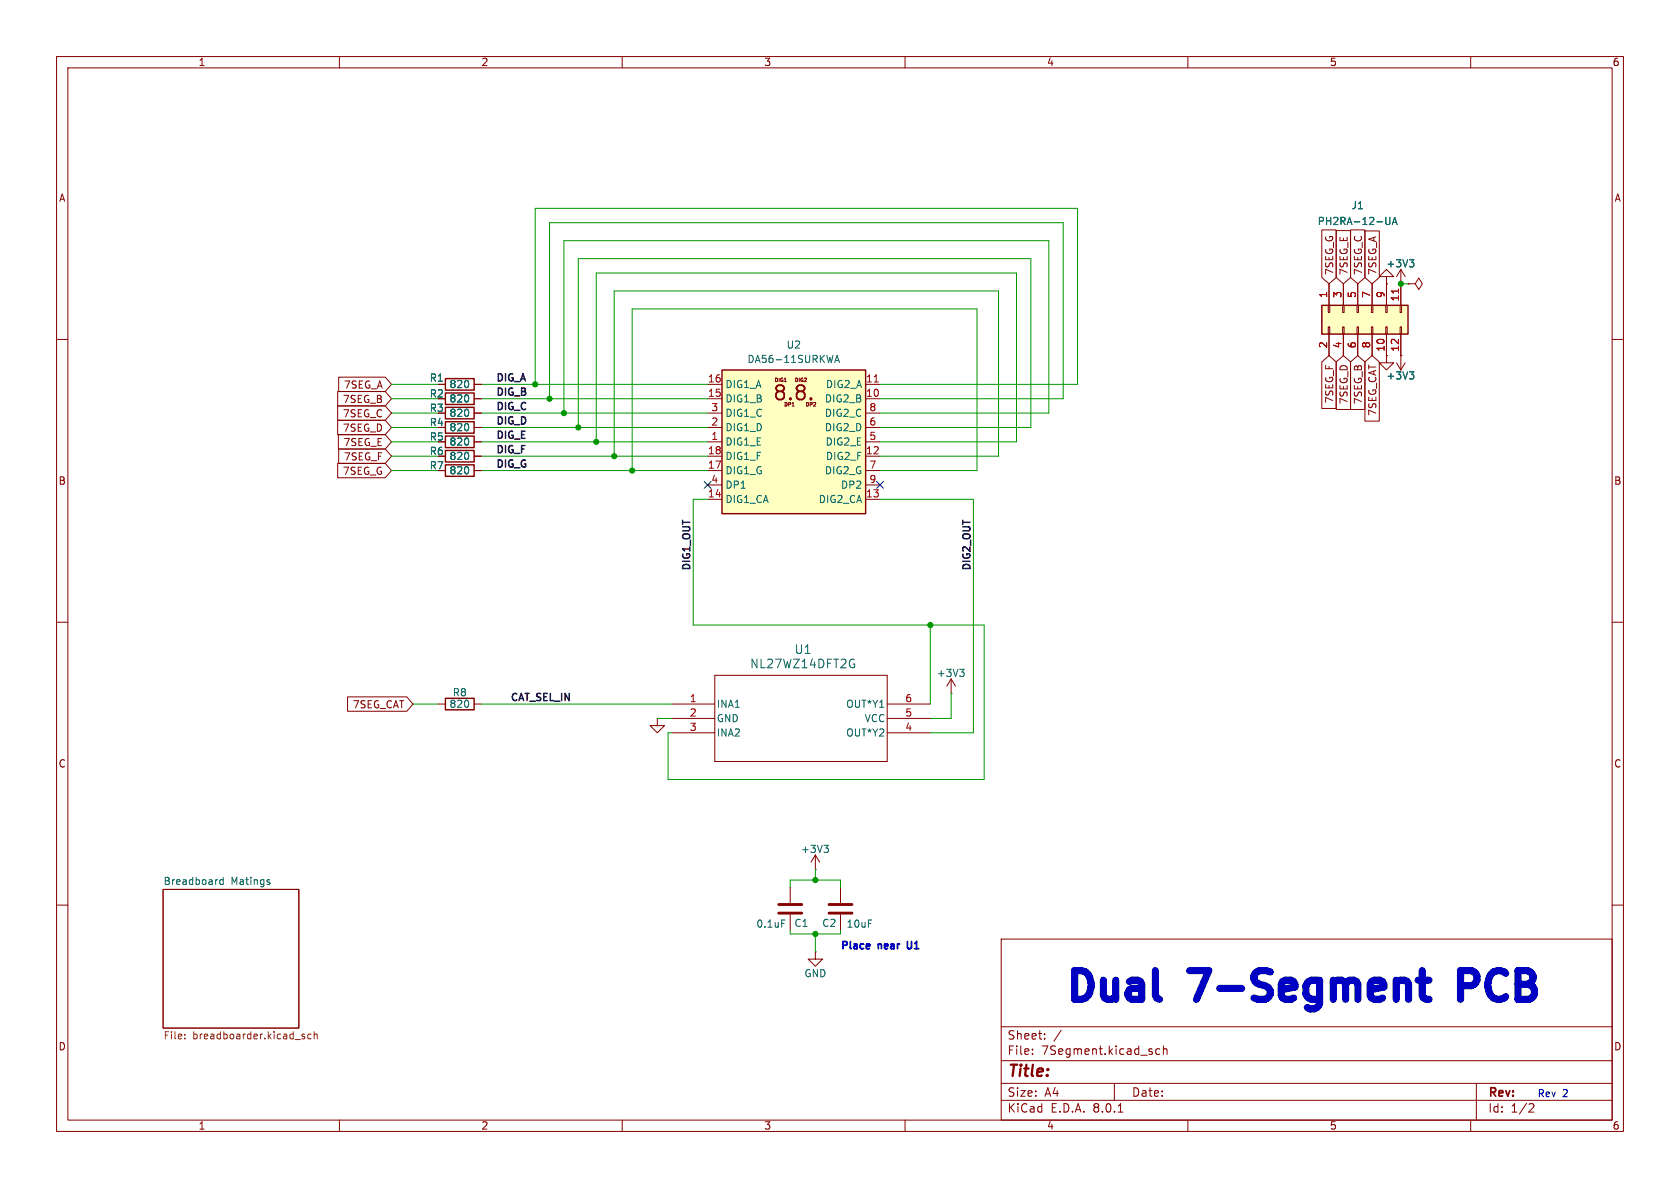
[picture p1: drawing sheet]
<svg xmlns="http://www.w3.org/2000/svg" width="297mm" height="210mm" viewBox="0 0 297 210" stroke-linecap="round" stroke-linejoin="round" font-family="sans-serif">
<g fill="none" stroke="#840000" stroke-width=".18">
<path d="M10 10h277v190h-277zM12 12h273v186h-273zM60 10v2M110 10v2M160 10v2M210 10v2M260 10v2M10 60h2M285 60h2M77.5 73h1.2M77.5 75.6h1.2M83.8 73h1.3"/>
<path d="M83.8 75.6h1.3M10 110h2M285 110h2M10 160h2M28.8 157.2h24v24.5h-24zM285 160h2M177 166h108v32h-108zM60 198v2M110 198v2M160 198v2M177 194.5h108M177 191.5h108"/>
<path d="M177 187.5h108M177 181.5h108M182.5 186.3v.1M182.5 185.5v.1M184.7 183.6v.1M184.7 182.8v.1M187.6 182.1l-1.3 2M197 191.5v3M197.7 196.6h.8M205 185.5l-.4-.1-.3 .3v.4l.2 .2h.5M205.7 185.5l.2-.1 .3 .1 .1 .9M205.7 184.9v1.5"/>
<path d="M210 198v2M260 198v2M261 191.5v6.5M270.5 195.1l.5 .1 .2 .3-1 1.1h1"/>
</g>
<path d="M39.5 155.1v1.3M39.5 155.6l-.4-.1-.3 .2 .2 .6h.5M47.6 155.9l.1 .2-.1 .3M47.6 155.5l.1 .1" fill="none" stroke="#006464" stroke-width=".18"/>
<path d="M32.7 183.5v.1M32.7 182.9v.1M53.4 183.2l.5 .2-.1 .2h-.3M53.4 182.9h.4M55 182.9l-.4-.1-.2 .2 .1 .6h.5M55.5 182.9l.2-.1 .3 .1 .1 .7M55.5 182.4v1.2" fill="none" stroke="#725600" stroke-width=".18"/>
<path d="M78.7 72h5.1v2h-5.1zM78.7 74.5h5.1v2.1h-5.1z" fill="none" stroke="#840000" stroke-width=".25"/>
<path d="M127.6 65.4h25.4v25.4h-25.4z" fill="#ffffc2"/>
<path d="M78.7 69.5h5.1v2h-5.1zM78.7 77.1h5.1v2h-5.1zM78.7 66.9h5.1v2.1h-5.1zM78.7 79.6h5.1v2.1h-5.1zM127.6 65.4h25.4v25.4h-25.4zM78.7 82.2h5.1v2h-5.1zM78.7 123.4h5.1v2.1h-5.1z" fill="none" stroke="#840000" stroke-width=".25"/>
<path d="M143.4 70.4l.1 .1-.1 .1M143.4 70.4l-.2 .1 .2 .1M143.4 70.4v.2" fill="none" stroke="#840000" stroke-width=".32"/>
<g fill="none" stroke="#840000" stroke-width=".18">
<path d="M245.1 48.9h1.3l-1.3-1.3-1.3 1.3h1.3v1.3M245.1 50.2h.1M247.6 50.2h.1M247.6 47.6l-.7 1.3M247.6 47.6v2.6M247.6 47.6l.8 1.3M248.9 50.2h1.3l.6-1.1 .7 1.1-.7 1-.6-1M248.9 50.2h.1M77.5 78.1h1.2M77.5 70.5h1.2M77.5 67.9h1.2M83.8 78.1h1.3"/>
<path d="M83.8 70.5h1.3M83.8 67.9h1.3M125.1 78.1h2.5M125.1 70.5h2.5M125.1 67.9h2.5M125.1 75.6h2.5M125.1 73h2.5M138.7 67.5h.3M153 78.1h2.6M153 70.5h2.6M153 67.9h2.6M153 75.6h2.6"/>
<path d="M153 73h2.6M245.1 62.9v1.2h1.3l-1.3 1.3-1.3-1.3h1.3M245.1 62.9h.1M246.9 64.1l.7 1.3M247.6 62.9h.1M247.6 62.9v2.5M248.4 64.1l-.8 1.3M77.5 80.6h1.2M77.5 83.2h1.2M83.8 80.6h1.3M83.8 83.2h1.3M125.1 80.6h2.5"/>
<path d="M125.1 88.3h2.5M125.1 83.2h2.5M125.1 85.7h2.5M153 80.6h2.6M153 88.3h2.6M153 83.2h2.6M153 85.7h2.6M126.4 119.4h30.4v15.2h-30.4zM77.5 124.5h1.2M83.8 124.5h1.3M116.2 127v1.3h1.3l-1.3 1.2-1.3-1.2h1.3M116.2 127h.1"/>
<path d="M118.7 124.5h7.7M118.7 129.5h7.7M118.7 127h7.7M156.8 124.5h7.7M156.8 129.5h7.7M156.8 127h7.7M168.1 122.6h.1M168.1 120l-.7 1.3M168.1 120v2.6M168.1 120l.8 1.3M139.7 156.8v2.8M144.1 153.7h.1"/>
<path d="M144.1 151.1l-.7 1.3M144.1 151.1v2.6M144.1 151.1l.8 1.3M148.6 156.8v2.8M139.7 161.7v2.8M144.1 168.3v1.2h1.3l-1.3 1.3-1.2-1.3h1.2M144.1 168.3h.1M148.6 161.7v2.8"/>
</g>
<path d="M154.5 67.5h.8" fill="none" stroke="#a90000" stroke-width=".18"/>
<g fill="none" stroke="#006464" stroke-width=".18">
<path d="M249.2 45.9h.7l-.4 .5M249.7 46.4l.2 .2v.3l-.2 .3M147.6 64.1l.4-1.3 .4 1.3M147.7 63.7h.6M249.2 65.7h.7l-.4 .5M249.7 66.2l.2 .3v.3l-.2 .2M150.7 116.5l.3 .1M150.8 117.4h.3v.5l-.4 .1M169.7 118.3h.7l-.4 .5M170.2 118.8l.2 .2v.3l-.2 .3M145.7 149.4h.7l-.4 .5M146.2 149.9l.2 .2v.4l-.2 .2"/>
<path d="M138.2 162.6h.6"/>
</g>
<path d="M137.7 159.9h4M146.6 159.9h4M137.7 161.4h4M146.6 161.4h4" fill="none" stroke="#840000" stroke-width=".51"/>
<path d="M233.7 54h15.2v5.1h-15.2z" fill="#ffffc2"/>
<g fill="none" stroke="#840000" stroke-width=".18">
<path d="M233.7 40.6h2.5v8.5l-1.3 1.1-1.2-1.1zM234.8 54h.3v1.2h-.3zM234.8 57.8h.3v1.3h-.3zM234.9 50.2v3.8M234.9 59.1v3.8M236.2 40.8h2.6v8.3l-1.3 1.1-1.3-1.1zM237.4 54h.2v1.2h-.2zM237.4 57.8h.2v1.3h-.2zM237.5 50.2v3.8M237.5 59.1v3.8M238.8 40.6h2.5v8.5l-1.3 1.1-1.2-1.1zM239.9 54h.3v1.2h-.3z"/>
<path d="M239.9 57.8h.3v1.3h-.3zM240 50.2v3.8M240 59.1v3.8M241.3 40.8h2.5v8.3l-1.2 1.1-1.3-1.1zM242.4 54h.3v1.2h-.3zM242.4 57.8h.3v1.3h-.3zM242.6 50.2v3.8M242.6 59.1v3.8M245 54h.2v1.2h-.2zM245 57.8h.2v1.3h-.2zM245.1 50.2h.1M245.1 50.2v3.8"/>
<path d="M245.1 59.1v3.8M247.5 54h.3v1.2h-.3zM247.5 57.8h.3v1.3h-.3zM247.6 50.2h.1M247.6 50.2v3.8M247.6 59.1v3.8M248.9 50.2h.1M59.7 74.3h8.4l1.1 1.3-1.1 1.2h-8.4zM59.7 69.2h8.4l1.1 1.3-1.1 1.3h-8.4zM59.7 71.8h8.4l1.1 1.2-1.1 1.3h-8.4zM59.8 76.8h8.3l1.1 1.3-1.1 1.3h-8.3zM59.9 79.4h8.2l1.1 1.2-1.1 1.3h-8.2z"/>
<path d="M59.9 66.7h8.2l1.1 1.2-1.1 1.3h-8.2zM77.5 78.1h1.2M77.5 70.5h1.2M77.5 75.6h1.2M77.5 73h1.2M77.5 67.9h1.2M83.8 78.1h1.3M83.8 70.5h1.3M83.8 75.6h1.3M83.8 73h1.3M83.8 67.9h1.3M233.7 64l1.2-1.1 1.3 1.1v8.2h-2.5z"/>
<path d="M236.2 64l1.3-1.1 1.3 1.1v8.4h-2.6zM238.8 64l1.2-1.1 1.3 1.1v8.4h-2.5zM241.3 64l1.3-1.1 1.2 1.1v10.4h-2.5zM245.1 62.9h.1M247.6 62.9h.1M59.7 81.9h8.4l1.1 1.3-1.1 1.3h-8.4zM77.5 80.6h1.2M77.5 83.2h1.2M83.8 80.6h1.3M83.8 83.2h1.3M61.4 123.2h10.5l1.1 1.3-1.1 1.2h-10.5z"/>
</g>
<path d="M233.7 54h15.2v5.1h-15.2z" fill="none" stroke="#840000" stroke-width=".25"/>
<path d="M247.2 51.1v.7" fill="none" stroke="#a90000" stroke-width=".18"/>
<path d="M245 38.4v1.1l.2 .2 .4-.1 .1-.1v-1.1M246.1 39.7l.5-1.3 .4 1.3M246.3 39.3h.6M249.2 45.9h.7l-.4 .5M249.7 46.4l.2 .2v.3l-.2 .3M249.2 65.7h.7l-.4 .5M249.7 66.2l.2 .3v.3l-.2 .2" fill="none" stroke="#006464" stroke-width=".18"/>
<path d="M204.5 176.4l.5 .3M250.7 173.3h1.9M251.4 171.6v4.3l.3 .5 .5 .3h.4M258.2 174.2h1.9M260.1 171.6h-1.9v5.1" fill="none" stroke="#0000c2" stroke-width="1.3"/>
<path d="M153.6 166.9l.2 .3-.6 .1M153.7 167.6l-.1 .1M160.4 166.4v1.1l.1 .1 .4 .1" fill="none" stroke="#0000c2" stroke-width=".32"/>
<g fill="none" stroke="#009600" stroke-width=".18">
<path d="M247.6 50.2h1.3M69.2 73h8.3M69.2 78.1h8.3M69.2 67.9h8.3M69.2 75.6h8.3M69.2 70.5h8.3M85.1 73h40M85.1 78.1h40M85.1 67.9h40M85.1 75.6h40M85.1 70.5h40M94.6 67.9v-31.1h95.9v31.1h-34.9"/>
<path d="M97.2 70.5v-31.1h90.8v31.1h-32.4M99.7 73v-30.5h85.7v30.5h-29.8M102.2 75.6v-29.9h80v29.9h-26.6M105.4 78.1v-29.8h74.3v29.8h-24.1M69.2 80.6h8.3M69.2 83.2h8.3M85.1 80.6h40M85.1 83.2h40M108.6 80.6v-29.2h67.9v29.2h-20.9M111.8 83.2v-28.6h60.9v28.6h-17.1M125.1 88.3h-2.5v22.2h51.4v27.3h-55.9v-8.3h.6M155.6 88.3h16.5v41.2h-7.6"/>
<path d="M164.5 110.5v14M73 124.5h4.5M85.1 124.5h33.6M116.2 127h2.5M168.1 122.6v4.4h-3.6M139.7 156.8v-1.2h8.9v1.2M144.1 153.7v1.9M139.7 164.5v.6h8.9v-.6M144.1 165.1v3.2"/>
</g>
<path d="M124.5 85.1l1.2 1.2M125.7 85.1l-1.2 1.2M155 85.1l1.2 1.2M156.2 85.1l-1.2 1.2" fill="none" stroke="#000084" stroke-width=".18"/>
<g fill="#009600" stroke="#009600" stroke-width=".18">
<circle cx="164.5" cy="110.5" r=".46"/>
<circle cx="247.6" cy="50.2" r=".46"/>
<circle cx="97.2" cy="70.5" r=".46"/>
<circle cx="99.7" cy="73" r=".46"/>
<circle cx="102.2" cy="75.6" r=".46"/>
<circle cx="108.6" cy="80.6" r=".46"/>
<circle cx="105.4" cy="78.1" r=".46"/>
<circle cx="111.8" cy="83.2" r=".46"/>
<circle cx="144.1" cy="165.1" r=".46"/>
<circle cx="144.1" cy="155.6" r=".46"/>
<circle cx="94.6" cy="67.9" r=".46"/>
</g>
<g font-size="7.1" fill="#0000c2">
<text x="187.4" y="178.8">Dual</text>
<text x="211" y="178.8">7-Segment</text>
<text x="261.2" y="178.8">PCB</text>
</g>
<text font-size="3.5" fill="#840000" x="136.5" y="71.2">8.8.</text>
<text font-size="2.8" fill="#840000" x="178" y="190.9">Title:</text>
<g font-size="2.1" fill="#006464">
<text x="132.5" y="118.3">NL27WZ14DFT2G</text>
<text x="140.4" y="115.8">U1</text>
</g>
<g font-size="2.1" fill="#840000">
<text x="178" y="184">Sheet:</text>
<text x="178" y="186.7">File:</text>
<text x="184.1" y="186.7">7Segment.kicad_sch</text>
<text x="178" y="196.9">KiCad</text>
<text x="178" y="194.1">Size:</text>
<text x="184.7" y="194.1">A4</text>
<text x="185.7" y="196.9">E.D.A.</text>
<text x="193.3" y="196.9">8.0.1</text>
<text x="200" y="194.1">Date:</text>
<text x="263" y="194.3">Rev:</text>
<text x="263" y="196.9">Id:</text>
<text x="267.1" y="196.9">1/2</text>
</g>
<g font-size="1.8" fill="#840000">
<text x="35" y="11.9">1</text>
<text x="85" y="11.9">2</text>
<text x="135" y="11.9">3</text>
<text x="185" y="11.9">4</text>
<text x="235" y="11.9">5</text>
<text x="285" y="11.9">6</text>
<text x="10.3" y="35.9">A</text>
<text x="285.3" y="35.9">A</text>
<text x="235.9" y="48.7" transform="rotate(-90 235.9 48.7)">7SEG_G</text>
<text x="238.4" y="48.7" transform="rotate(-90 238.4 48.7)">7SEG_E</text>
<text x="241" y="48.7" transform="rotate(-90 241 48.7)">7SEG_C</text>
<text x="243.5" y="48.7" transform="rotate(-90 243.5 48.7)">7SEG_A</text>
<text x="60.5" y="71.4">7SEG_B</text>
<text x="60.7" y="68.9">7SEG_A</text>
<text x="235.9" y="71.4" transform="rotate(-90 235.9 71.4)">7SEG_F</text>
<text x="238.4" y="71.6" transform="rotate(-90 238.4 71.6)">7SEG_D</text>
<text x="241" y="71.6" transform="rotate(-90 241 71.6)">7SEG_B</text>
<text x="60.5" y="76.5">7SEG_D</text>
<text x="60.5" y="74">7SEG_C</text>
<text x="243.5" y="73.6" transform="rotate(-90 243.5 73.6)">7SEG_CAT</text>
<text x="60.6" y="79.1">7SEG_E</text>
<text x="60.7" y="81.6">7SEG_F</text>
<text x="10.3" y="85.9">B</text>
<text x="60.5" y="84.1">7SEG_G</text>
<text x="285.3" y="85.9">B</text>
<text x="62.3" y="125.4">7SEG_CAT</text>
<text x="10.3" y="135.9">C</text>
<text x="285.3" y="135.9">C</text>
<text x="10.3" y="185.9">D</text>
<text x="285.3" y="185.9">D</text>
<text x="35" y="199.9">1</text>
<text x="85" y="199.9">2</text>
<text x="135" y="199.9">3</text>
<text x="185" y="199.9">4</text>
<text x="235" y="199.9">5</text>
<text x="285" y="199.9">6</text>
</g>
<g font-size="1.8" fill="#006464">
<text x="232.9" y="40">PH2RA-12-UA</text>
<text x="238.8" y="37.2">J1</text>
<text x="245" y="47.5">+3V3</text>
<text x="132" y="64.4">DA56-11SURKWA</text>
<text x="139" y="61.8">U2</text>
<text x="75.9" y="70.5">R2</text>
<text x="75.9" y="67.7">R1</text>
<text x="79.4" y="71.3">820</text>
<text x="79.4" y="68.8">820</text>
<text x="128.1" y="71.3">DIG1_B</text>
<text x="128.1" y="68.8">DIG1_A</text>
<text x="145.7" y="71.3">DIG2_B</text>
<text x="145.9" y="68.8">DIG2_A</text>
<text x="245" y="67.3">+3V3</text>
<text x="75.9" y="73">R3</text>
<text x="75.9" y="75.5">R4</text>
<text x="79.4" y="73.9">820</text>
<text x="79.4" y="76.4">820</text>
<text x="128.1" y="76.4">DIG1_D</text>
<text x="128.1" y="73.9">DIG1_C</text>
<text x="145.7" y="76.4">DIG2_D</text>
<text x="145.7" y="73.9">DIG2_C</text>
<text x="75.9" y="78.1">R5</text>
<text x="75.9" y="83.2">R7</text>
<text x="75.9" y="80.6">R6</text>
<text x="79.4" y="79">820</text>
<text x="79.4" y="81.5">820</text>
<text x="128.1" y="79">DIG1_E</text>
<text x="128.1" y="81.5">DIG1_F</text>
<text x="145.9" y="79">DIG2_E</text>
<text x="145.9" y="81.5">DIG2_F</text>
<text x="79.4" y="84">820</text>
<text x="128.1" y="89.1">DIG1_CA</text>
<text x="128.1" y="84">DIG1_G</text>
<text x="128.1" y="86.6">DP1</text>
<text x="144.6" y="89.1">DIG2_CA</text>
<text x="145.7" y="84">DIG2_G</text>
<text x="148.6" y="86.6">DP2</text>
<text x="165.5" y="119.9">+3V3</text>
<text x="79.4" y="125.3">820</text>
<text x="79.9" y="123.3">R8</text>
<text x="126.6" y="125.3">INA1</text>
<text x="149.5" y="125.3">OUT*Y1</text>
<text x="126.6" y="130.4">INA2</text>
<text x="126.6" y="127.9">GND</text>
<text x="149.5" y="130.4">OUT*Y2</text>
<text x="152.8" y="127.9">VCC</text>
<text x="141.5" y="151">+3V3</text>
<text x="28.8" y="156.5">Breadboard</text>
<text x="40.8" y="156.5">Matings</text>
<text x="133.6" y="164.2">0.1uF</text>
<text x="140.3" y="164.1">C1</text>
<text x="145.3" y="164.1">C2</text>
<text x="149.6" y="164.2">10uF</text>
<text x="142.1" y="172.9">GND</text>
</g>
<g font-size="1.8" fill="#a90000">
<text x="234.7" y="52.8" transform="rotate(-90 234.7 52.8)">1</text>
<text x="237.2" y="52.8" transform="rotate(-90 237.2 52.8)">3</text>
<text x="239.8" y="52.8" transform="rotate(-90 239.8 52.8)">5</text>
<text x="242.3" y="52.8" transform="rotate(-90 242.3 52.8)">7</text>
<text x="244.9" y="52.8" transform="rotate(-90 244.9 52.8)">9</text>
<text x="247.4" y="53.4" transform="rotate(-90 247.4 53.4)">11</text>
<text x="234.7" y="61.7" transform="rotate(-90 234.7 61.7)">2</text>
<text x="237.2" y="61.7" transform="rotate(-90 237.2 61.7)">4</text>
<text x="239.8" y="61.7" transform="rotate(-90 239.8 61.7)">6</text>
<text x="242.3" y="61.7" transform="rotate(-90 242.3 61.7)">8</text>
<text x="244.9" y="62.3" transform="rotate(-90 244.9 62.3)">10</text>
<text x="247.4" y="62.3" transform="rotate(-90 247.4 62.3)">12</text>
<text x="125.1" y="70.2">15</text>
<text x="125.1" y="67.7">16</text>
<text x="153" y="70.2">10</text>
<text x="153" y="67.7">11</text>
<text x="125.7" y="77.9">1</text>
<text x="125.7" y="75.3">2</text>
<text x="125.7" y="72.8">3</text>
<text x="153.6" y="77.9">5</text>
<text x="153.6" y="75.3">6</text>
<text x="153.6" y="72.8">8</text>
<text x="125.1" y="82.9">17</text>
<text x="125.1" y="80.4">18</text>
<text x="153" y="80.4">12</text>
<text x="153.6" y="82.9">7</text>
<text x="125.1" y="88">14</text>
<text x="125.7" y="85.5">4</text>
<text x="153" y="88">13</text>
<text x="153.6" y="85.5">9</text>
<text x="121.8" y="124.2">1</text>
<text x="159.9" y="124.2">6</text>
<text x="121.8" y="129.3">3</text>
<text x="121.8" y="126.7">2</text>
<text x="159.9" y="129.3">4</text>
<text x="159.9" y="126.7">5</text>
</g>
<g font-size="1.8" fill="#0f0f0f">
<text x="87.6" y="70">DIG_B</text>
<text x="87.6" y="67.5">DIG_A</text>
<text x="87.6" y="72.6">DIG_C</text>
<text x="87.6" y="77.7">DIG_E</text>
<text x="87.6" y="75.1">DIG_D</text>
<text x="87.6" y="80.2">DIG_F</text>
<text x="87.6" y="82.7">DIG_G</text>
<text x="122.1" y="101" transform="rotate(-90 122.1 101)">DIG1_OUT</text>
<text x="171.6" y="101" transform="rotate(-90 171.6 101)">DIG2_OUT</text>
<text x="90.2" y="124">CAT_SEL_IN</text>
</g>
<g font-size="1.8" fill="#0000c2">
<text x="148.4" y="168.2">Place</text>
<text x="155.3" y="168.2">near</text>
<text x="161.2" y="168.2">U1</text>
<text x="271.7" y="194.2">Rev</text>
<text x="276.2" y="194.2">2</text>
</g>
<g font-size="1.8" fill="#725600">
<text x="28.8" y="184">File:</text>
<text x="34.1" y="184">breadboarder.kicad_sch</text>
</g>
<g font-size=".9" fill="#840000">
<text x="136.8" y="67.7">DIG1</text>
<text x="140.4" y="67.7">DIG2</text>
<text x="138.5" y="72">DP1</text>
<text x="142.3" y="72">DP2</text>
</g>
</svg>
